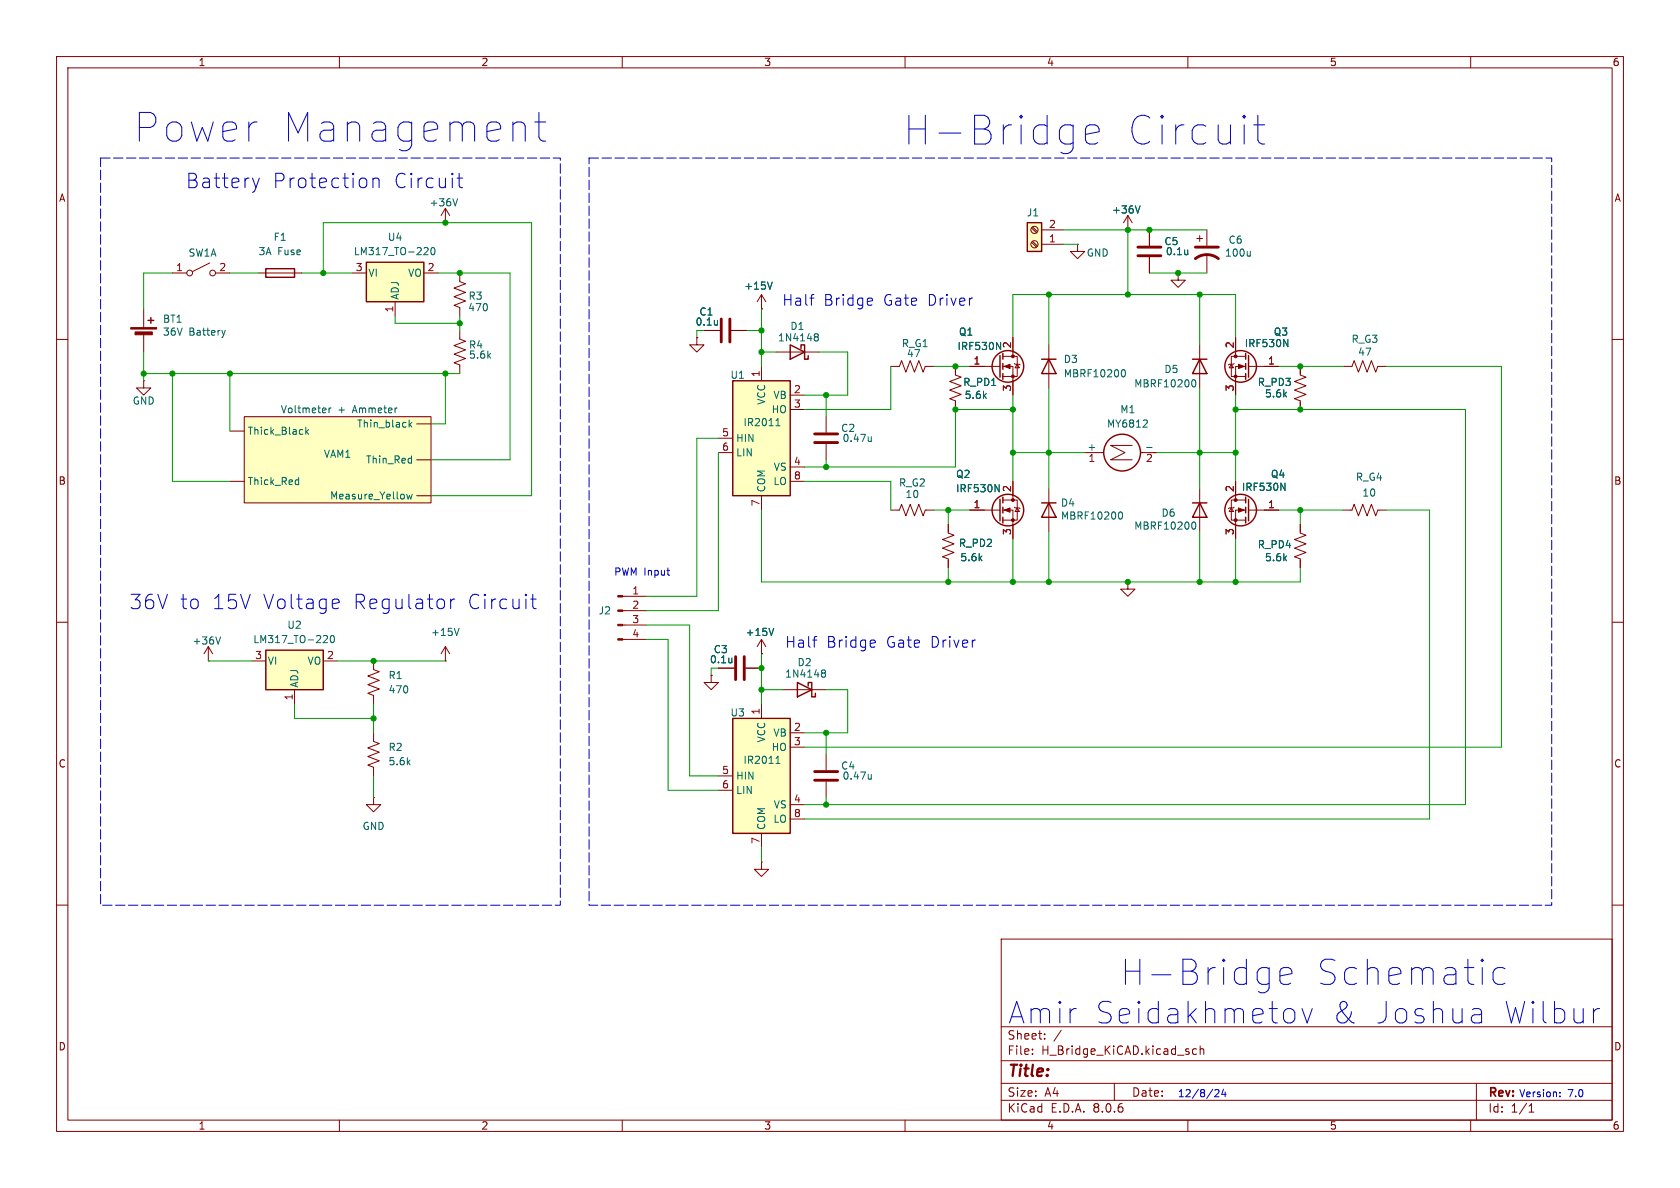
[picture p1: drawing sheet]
<svg xmlns="http://www.w3.org/2000/svg" width="297mm" height="210mm" viewBox="0 0 297 210" stroke-linecap="round" stroke-linejoin="round" font-family="sans-serif">
<g fill="none" stroke="#840000" stroke-width=".18">
<path d="M10 10h277v190h-277zM12 12h273v186h-273zM60 10v2M110 10v2M160 10v2M210 10v2M260 10v2M10 60h2M45.7 48.3h7.6M123.2 59.7v1.3h1.3l-1.3 1.2-1.3-1.2h1.3M123.2 59.7h.1M285 60h2"/>
<path d="M10 110h2M66 116.8v1.6l1.1 .3-2.1 .8 2.1 .8-2.1 .7 2.1 .8-2.1 .8 1 .3v1.6M285 110h2M10 160h2M66 141v1.2h1.3l-1.3 1.3-1.2-1.3h1.2M66 141h.1M285 160h2M177 166h108v32h-108zM60 198v2M110 198v2M160 198v2M177 194.5h108"/>
<path d="M177 191.5h108M177 187.5h108M177 181.5h108M182.5 186.3v.1M182.5 185.5v.1M184.7 183.6v.1M187.6 182.1l-1.3 2M197 191.5v3M210 198v2M211.5 185.5l-.4-.1-.3 .3v.4l.2 .2h.5M212.2 185.5l.2-.1 .3 .1 .1 .9M212.2 184.9v1.5"/>
<path d="M260 198v2M261 191.5v6.5M270.3 196.6h.9M270.3 195.5l.4-.4v1.5"/>
</g>
<path d="M47 47.5h5.1v1.5h-5.1z" fill="none" stroke="#840000" stroke-width=".25"/>
<path d="M129.5 67.3h10.2v20.3h-10.2z" fill="#ffffc2"/>
<path d="M129.5 67.3h10.2v20.3h-10.2z" fill="none" stroke="#840000" stroke-width=".25"/>
<g fill="none" stroke="#840000" stroke-width=".18">
<path d="M127 77.5h2.5M134.6 64.8v2.5M139.7 69.9h2.5M139.7 72.4h2.5M146 73.7v2.8M146 78.5v2.8M127 80h2.5M134.6 87.6v2.6M139.7 82.6h2.5M139.7 85.1h2.5M157.5 90.2h1.5l.4-1 .7 2 .8-2 .8 2 .7-2 .8 2 .4-1h1.5M167.6 92.7v1.5l1.1 .4-2.1 .8 2.1 .7-2.1 .8 2.1 .8-2.1 .7 1 .4v1.5"/>
<path d="M110.1 113h4.2M110.1 110.5h4.2M110.1 108h4.2M110.1 105.4h4.2M134.6 152.4v1.3h1.3l-1.3 1.2-1.3-1.2h1.3M134.6 152.4h.1"/>
</g>
<path d="M137.2 75.3h.7M137.3 74.3l.2-.3v1.3M154 77.2v.8M154 77.9l-.3 .1" fill="none" stroke="#006464" stroke-width=".18"/>
<path d="M144 78.2h4.1M144 76.7h4.1" fill="none" stroke="#840000" stroke-width=".51"/>
<g fill="#840000" stroke="#840000" stroke-width=".18">
<path d="M109.2 112.9h.9v.3h-.9z"/>
<path d="M109.2 110.4h.9v.2h-.9z"/>
<path d="M109.2 107.8h.9v.3h-.9z"/>
<path d="M109.2 105.3h.9v.2h-.9z"/>
</g>
<path d="M47 114.9h10.1v7h-10.1z" fill="#ffffc2"/>
<path d="M47 114.9h10.1v7h-10.1z" fill="none" stroke="#840000" stroke-width=".25"/>
<path d="M36.8 116.8h.1M36.8 114.3l-.7 1.3M36.8 114.3v2.5M36.8 114.3l.8 1.3M44.4 116.8h2.6M57.1 116.8h2.6M78.7 116.8h.1M78.7 114.3l-.7 1.3M78.7 114.3v2.5M78.7 114.3l.8 1.3M52.1 121.9v2.6" fill="none" stroke="#840000" stroke-width=".18"/>
<path d="M39 112.6l-.4 1.3M57.4 112.3l.4 .1 .1 .3-.8 .9h.8M58.5 112.5l.2-.2a.68 .68 0 0 1 .4 .7 .68 .68 0 0 1-.4 .6l-.2-.1-.1-.4zM81.2 111.1l-.5 1.2" fill="none" stroke="#006464" stroke-width=".18"/>
<path d="M43.2 73.7h33v15.2h-33z" fill="#ffffc2"/>
<g fill="none" stroke="#840000" stroke-width=".18">
<path d="M25.4 54.6v3.3M25.4 58.9v3.3M81.3 48.3v1.5l1 .4-2 .7 2 .8-2 .8 2 .7-2 .8 1 .4v1.5M25.4 67.3v1.3h-1.3l1.3 1.3 1.3-1.3h-1.3M25.4 67.3h.1M40.6 76.2h2.6M43.2 73.7h33v15.2h-33zM73.7 74.9h2.5M40.6 85.1h2.6M73.7 87.6h2.5M73.7 81.3h2.5M125.7 119.4v1.3h1.3l-1.3 1.2-1.2-1.2h1.2"/>
<path d="M125.7 119.4h.1M199.4 102.9v1.2h1.3l-1.3 1.3-1.3-1.3h1.3M199.4 102.9h.1M66 129.5v1.6l1.1 .3-2.1 .8 2.1 .8-2.1 .7 2.1 .8-2.1 .8 1 .3v1.6M146 133.4v2.7M146 138.2v2.8"/>
</g>
<g fill="none" stroke="#006464" stroke-width=".18">
<path d="M39.8 58.4l-.3 .9M54.1 75.5v1.3M54.2 76.3l.4 .5M54.6 75.9l-.5 .5M58.2 72.1v.9M58.5 72.1l-.3 .3M72.3 74.2v1.3M72.4 75l.4 .5M72.8 74.7l-.5 .4M52.4 84.8l.4 .1M52.8 84.4v1.3M52.8 85.6l-.4 .1"/>
<path d="M71.9 87.4l.2 .8 .3-.6 .2 .6 .3-.8M154 136.9v.8M154 137.6l-.3 .1"/>
</g>
<g fill="#840000" stroke="#840000" stroke-width=".18">
<path d="M23.1 57.9h4.6v.3h-4.6z"/>
<path d="M23.9 58.7h3v.5h-3z"/>
</g>
<path d="M26.2 56.6h1M26.7 56.1v1.1" fill="none" stroke="#840000" stroke-width=".25"/>
<path d="M144 137.9h4.1M144 136.4h4.1" fill="none" stroke="#840000" stroke-width=".51"/>
<path d="M129.5 127h10.2v20.3h-10.2z" fill="#ffffc2"/>
<g fill="none" stroke="#840000" stroke-width=".25">
<path d="M139.7 61l2.5 1.2-2.5 1.3zM141.6 61.6v-.6h.6v2.5h.7v-.6M176.8 62.9v3.8M177.3 62.5v1M177.3 64.3v1M177.3 66v1.1M184.1 63.5h2.6M185.4 63.5l1.3 2.5h-2.6zM210.8 63.5h2.6M212.1 63.5l1.3 2.5h-2.6zM220.2 62.5v1M220.2 64.3v1"/>
<path d="M220.2 66v1.1M220.7 62.9v3.8M176.8 88.3v3.8M177.3 87.9v1M177.3 89.7v1M177.3 91.4v1.1M184.1 88.9h2.6M185.4 88.9l1.3 2.5h-2.6zM210.8 88.9h2.6M212.1 88.9l1.3 2.5h-2.6zM220.2 87.9v1M220.2 89.7v1"/>
<path d="M220.2 91.4v1.1M220.7 88.3v3.8M129.5 127h10.2v20.3h-10.2zM141 120.7l2.5 1.2-2.5 1.3zM142.9 121.3v-.6h.6v2.5h.6v-.6"/>
<circle cx="178.2" cy="64.8" r="2.79"/>
<circle cx="219.3" cy="64.8" r="2.79"/>
<circle cx="178.2" cy="90.2" r="2.79"/>
<circle cx="198.4" cy="80" r="3.3"/>
<circle cx="219.3" cy="90.2" r="2.79"/>
</g>
<g fill="none" stroke="#840000" stroke-width=".18">
<path d="M78.7 39.4h.1M78.7 36.8l-.7 1.3M78.7 36.8v2.6M78.7 36.8l.8 1.3M199.4 38.1l-.8 1.3M199.4 38.1v2.5M199.4 38.1l.8 1.3M30.5 48.3h2.5M37.1 46.5l-3.1 1.5M38.1 48.3h2.5M81.3 58.4v1.5l1 .4-2 .8 2 .7-2 .8 2 .8-2 .7 1 .4v1.5M124.5 58.4h2.8"/>
<path d="M129.3 58.4h2.8M134.6 54.6h.1M134.6 52.1v2.5M134.6 52.1l-.7 1.2M134.6 52.1l.8 1.2M179.1 59.7v3.3M199.4 40.6h.1M203.2 40.6v2.8M203.2 45.5v2.8M208.3 48.3v1.2h1.2l-1.2 1.3-1.3-1.3h1.3M208.3 48.3h.1M211.6 42.2h1"/>
<path d="M212.1 41.7v1M213.4 40.6v2.8M213.4 45v3.3M218.4 59.7v3.3M137.2 62.2h7.6M157.5 64.8h1.5l.4-1 .7 2 .8-2 .8 2 .7-2 .8 2 .4-1h1.5M168.9 64.8v1.5l1 .4-2 .7 2 .8-2 .8 2 .7-2 .8 1 .4v1.5M171.4 64.8h5.4M177.3 64.8h1.8v5.1M177.3 63h2.5v3.5h-2.5M179.3 64.3l.2 .1h.7l.1 .1M179.8 64.4l.4 .6h-.7z"/>
<path d="M185.4 61v7.6M200.2 78.7h-3.9l2.6 1.3-2.6 1.3h3.9M212.1 61v7.6M217.7 64.4l.4 .6h-.8zM218.2 64.3l-.1 .1h-.8l-.1 .1M220.2 64.8h-1.8v5.1M220.2 63h-2.5v3.5h2.5M220.7 64.8h5.4M229.9 64.8v1.5l1 .4-2 .7 2 .8-2 .8 2 .7-2 .8 1 .4v1.5M237.5 64.8h1.5l.4-1 .8 2 .7-2 .8 2 .7-2 .8 2 .4-1h1.5M171.4 90.2h5.4M177.3 90.2h1.8v5.1"/>
<path d="M177.3 88.4h2.5v3.5h-2.5M179.1 85.1v3.3M179.3 89.7l.2 .1h.7l.1 .1M179.8 89.8l.4 .6h-.7zM185.4 86.4v7.6M191.8 80h3.3M201.6 80h2.9M212.1 86.4v7.6M217.7 89.8l.4 .6h-.8zM218.2 89.7l-.1 .1h-.8l-.1 .1M218.4 85.1v3.3M220.2 90.2h-1.8v5.1"/>
<path d="M220.2 88.4h-2.5v3.5h2.5M220.7 90.2h5.4M229.9 92.7v1.5l1 .4-2 .8 2 .7-2 .8 2 .8-2 .7 1 .4v1.5M237.5 90.2h1.5l.4-1 .8 2 .7-2 .8 2 .7-2 .8 2 .4-1h1.5M127 118.1h2.8M131.8 118.1h2.8M134.6 115.6h.1M134.6 113v2.6M134.6 113l-.7 1.3M134.6 113l.8 1.3M127 137.2h2.5M127 139.7h2.5"/>
<path d="M134.6 124.5v2.5M138.4 121.9h7.6M139.7 129.5h2.5M139.7 132.1h2.5M134.6 147.3v2.6M139.7 142.2h2.5M139.7 144.8h2.5"/>
<circle cx="33.5" cy="48.3" r=".51"/>
<circle cx="37.6" cy="48.3" r=".51"/>
</g>
<g fill="none" stroke="#006464" stroke-width=".18">
<path d="M80.9 35.1l-.4 1.3M201.6 36.4l-.5 1.3M126.8 56.6v.9M126.8 57.4h.1M136.5 49.9l-.4 1.2M144.1 59.5h.1M144.1 59.1l.3-.1 .2 .1 .1 .2-.3 .2M144.2 59.5h.2M144.2 59.5l-.1 .1M144.4 59.5l.3 .3-.1 .3-.2 .2-.3-.1M210 44.2v.8M210 44.9l-.1 .1"/>
<path d="M221 44.4v.9M221 45.2l-.1 .1M176.2 60.5l.7 1.3v-1.3M198.4 65.4l.1-.1a.68 .68 0 0 1 .5 .7 .68 .68 0 0 1-.5 .6h-.1M202.7 79.1h1M202.7 74.3l.1 .2v.3l-.7 .7h.7M210.9 67.2l.1-.1a.68 .68 0 0 1 .4 .7 .68 .68 0 0 1-.4 .6l-.1-.1M227 60l.7 1.3v-1.3M175.9 85.7l.7 1.2v-1.2M197.9 90.6l.1-.1a.68 .68 0 0 1 .5 .6 .68 .68 0 0 1-.5 .7l-.1-.1M210.9 92.3h.1a.68 .68 0 0 1 .4 .6 .68 .68 0 0 1-.4 .6h-.1M226.4 85.4l.8 1.3v-1.3"/>
<path d="M129.4 116.3v.9M129.4 117l-.1 .1M136.8 111.1l-.4 1.2M145.3 118.9l.2 .1M145.3 118.5l.4-.1 .2 .2v.1l-.2 .3M145.5 119h.2M145.5 119h-.2M145.7 119l.2 .2v.4l-.2 .1-.4-.1M137.2 134.9h.7M137.3 134l.2-.3v1.2"/>
</g>
<path d="M127.5 56.4v4.1M129 56.4v4.1M201.2 45.2h4M201.2 43.7h4M211.3 45.7a3.3 3.3 0 0 1 4.1 0M211.3 43.7h4.1M130 116.1v4M131.6 116.1v4" fill="none" stroke="#840000" stroke-width=".51"/>
<g fill="#840000" stroke="#840000" stroke-width=".18">
<path d="M218.9 89.8l1.1 .4-1.1 .4z"/>
<path d="M218.9 64.4l1.1 .4-1.1 .4z"/>
<path d="M177.5 90.2l1.1-.4v.8z"/>
<path d="M177.5 64.8l1.1-.4v.8z"/>
<circle cx="218.4" cy="91.9" r=".25"/>
<circle cx="218.4" cy="88.4" r=".25"/>
<circle cx="218.4" cy="66.5" r=".25"/>
<circle cx="218.4" cy="63" r=".25"/>
<circle cx="179.1" cy="91.9" r=".25"/>
<circle cx="179.1" cy="88.4" r=".25"/>
<circle cx="179.1" cy="66.5" r=".25"/>
<circle cx="179.1" cy="63" r=".25"/>
</g>
<path d="M64.8 46.4h10.1v6.9h-10.1z" fill="#ffffc2"/>
<path d="M64.8 46.4h10.1v6.9h-10.1z" fill="none" stroke="#840000" stroke-width=".25"/>
<path d="M62.2 48.3h2.6M69.8 53.3v2.6M74.9 48.3h2.6" fill="none" stroke="#840000" stroke-width=".18"/>
<path d="M75.1 43.8h.5l.1 .3-.8 .9h.8M76.3 43.9l.2-.1a.68 .68 0 0 1 .4 .6 .68 .68 0 0 1-.4 .6l-.2-.1-.1-.4z" fill="none" stroke="#006464" stroke-width=".18"/>
<path d="M181.6 39.4h2.5v5.1h-2.5z" fill="#ffffc2"/>
<path d="M181.6 39.4h2.5v5.1h-2.5z" fill="none" stroke="#840000" stroke-width=".25"/>
<g fill="none" stroke="#840000" stroke-width=".18">
<path d="M123.2 59.7h.1M124.5 58.4h2.8M129.3 58.4h2.8M134.6 54.6h.1M179.1 59.7v2.5M182.4 40.3l.8 .8M182.4 42.8l.8 .9M182.5 40.1l.9 .9M182.5 42.7l.9 .8M184.1 43.2h3.9M184.1 40.6h3.9M190.5 43.2v1.3h1.3l-1.3 1.2-1.3-1.2h1.3"/>
<path d="M190.5 43.2h.1M199.4 40.6h.1M203.2 40.6v2.8M203.2 45.5v2.8M208.3 48.3h.1M218.4 59.7v2.5M168.9 64.8v1.2M168.9 71.1v1.3M171.4 64.8h2.6M179.1 67.3v2.6M218.4 67.3v2.6M223.5 64.8h2.6"/>
<path d="M229.9 64.8v1.2M229.9 71.1v1.3M167.6 92.7v1.3M167.6 99.1v1.2M171.4 90.2h2.6M179.1 85.1v2.5M179.1 92.7v2.6M218.4 85.1v2.5M218.4 92.7v2.6M223.5 90.2h2.6M229.9 92.7v1.3M229.9 99.1v1.2"/>
<path d="M125.7 119.4h.1M127 118.1h2.8M131.8 118.1h2.8M134.6 115.6h.1"/>
<circle cx="182.9" cy="40.6" r=".63"/>
<circle cx="182.9" cy="43.2" r=".63"/>
</g>
<g fill="none" stroke="#0000c2" stroke-width=".18">
<path d="M95.3 19.9v4.3l.2 .5 .5 .3h.5M44.6 31.5l.6 1.7M45.2 33.2l-.2 .6M45.9 31.5l-.7 1.7M65.9 31.5v1.7M65.9 31.7a.63 .63 0 0 1 1.1 .1v1.4M80.8 31.5h1M81.2 30.6v2.2l.1 .3 .5 .1M94.5 21.6h2M191.9 23.8l2.4-.5v-.5l-.2-.5-.5-.2h-1l-.5 .2-.2 .5v1.9l.2 .5 .5 .3h1l.5-.3M221.6 22.1h2M222.4 20.4v4.3l.2 .5 .5 .3h.5"/>
<path d="M143.2 52.7h.7M143.7 52.1h.2M154 52.7l.2 .1v.3l-.9 .2M154.2 53.9l-.2 .1M59.1 105.9l.7 .1 .2 .5-1.3 .3M59.8 107.5l-.7 .1M79.7 105.9v1.7M80.4 105.9a.65 .65 0 0 0-.7 .5M93.8 105.9h1M94.2 105.1v2.1l.1 .3 .5 .1M117.9 100.8h.5M118.3 101.7h.1"/>
<path d="M143.7 113.1h.7M144.2 112.5h.2M154.5 113.1l.2 .1v.4l-.9 .2M154.7 114.3l-.2 .1M226.3 172.5l2.1-.4v-.4l-.2-.4-.4-.3h-.9l-.4 .3-.2 .4v1.7l.2 .4 .4 .2h.9l.4-.2M228.7 178.7l.2 .3v1.1l-.2 .4M230.2 178.3l.9 2.5 .9-2.5M260.7 178.3h.7l.3 .2 .2 .3v2M261.9 179.2l-.3 .2h-.9M266.1 171.3l-.5-.3h-.8l-.4 .3-.5 .6v1.3l.5 .6 .4 .2h.8l.5-.2M281.7 178.3v2.5M282.8 178.3a.97 .97 0 0 0-1.1 .7"/>
<path d="M214.8 192.7l.5-.1 .2 .4-.8 .9h.8M216.3 192.5l-.3 1h.8M216.6 193v.9M261.9 180.6l-.3 .2h-.9M275.8 193.8v.1M275.8 193.1v.1"/>
</g>
<path d="M17.8 27.9h81.3v132.1h-81.3zM104.1 27.9h170.2v132.1h-170.2z" fill="none" stroke="#0000c2" stroke-width=".18" stroke-dasharray="1.7 .6"/>
<g fill="none" stroke="#009600" stroke-width=".18">
<path d="M30.5 48.3h-5.1v6.3M40.6 48.3h5.1M53.3 48.3h8.9M57.1 48.3v-8.9h36.9v48.2h-17.8M69.8 55.9v1.3h11.5M77.5 48.3h12.7v33h-14M81.3 55.9v2.5M124.5 58.4h-1.3v1.3M132.1 58.4h2.5M134.6 54.6v10.2M179.1 59.7v-7.6h39.3v7.6M185.4 52.1v8.9"/>
<path d="M188 40.6h25.4M188 43.2h2.5M199.4 40.6v11.5M203.2 48.3h10.2M212.1 52.1v8.9M25.4 66h55.9M25.4 62.2v5.1M30.5 66v19.1h10.1M40.6 66v10.2M78.7 66v8.9h-2.5M127 77.5h-3.8v27.9h-8.9M134.6 62.2h2.6"/>
<path d="M144.8 62.2h5.1v7.7h-7.7M146 69.9v3.8M157.5 64.8v7.6h-15.3M165.1 64.8h6.3M179.1 72.4h-10.2v10.2h-26.7M179.1 69.9v15.2M185.4 68.6v17.8M212.1 68.6v17.8M218.4 72.4h40.7v69.8h-116.9M218.4 69.9v15.2M226.1 64.8h11.4M245.1 64.8h20.3v67.3h-123.2"/>
<path d="M127 80v28h-12.7M134.6 90.2v12.7h95.3v-2.6M142.2 85.1h15.3v5.1M146 81.3v1.3M165.1 90.2h6.3M167.6 90.2v2.5M179.1 95.3v7.6M179.1 80h12.7M185.4 94v8.9M204.5 80h13.9M212.1 94v8.9M218.4 95.3v7.6"/>
<path d="M226.1 90.2h11.4M229.9 90.2v2.5M245.1 90.2h7.6v54.6h-110.5M36.8 116.8h7.6M59.7 116.8h19M114.3 110.5h7.6v26.7h5.1M114.3 113h3.8v26.7h8.9M127 118.1h-1.3v1.3M134.6 115.6v8.9M167.6 100.3v2.6M52.1 124.5v2.5h13.9M66 124.5v5"/>
<path d="M66 137.2v3.8M134.6 121.9h3.8M146 129.5v3.9M146 121.9h3.9v7.6h-7.7M134.6 149.9v2.5M146 141v1.2"/>
</g>
<g fill="none" stroke="#006464" stroke-width=".18">
<path d="M201.6 36.4l-.5 1.3M126.8 56.6v.9M126.8 57.4h.1M136.5 49.9l-.4 1.2M210 44.2v.8M210 44.9l-.1 .1M176.2 60.5l.7 1.3v-1.3M227 60l.7 1.3v-1.3M175.9 85.7l.7 1.2v-1.2M226.4 85.4l.8 1.3v-1.3M129.4 116.3v.9M129.4 117l-.1 .1"/>
<path d="M136.8 111.1l-.4 1.2"/>
</g>
<g fill="#009600" stroke="#009600" stroke-width=".18">
<circle cx="218.4" cy="72.4" r=".46"/>
<circle cx="212.1" cy="80" r=".46"/>
<circle cx="218.4" cy="80" r=".46"/>
<circle cx="212.1" cy="102.9" r=".46"/>
<circle cx="199.4" cy="102.9" r=".46"/>
<circle cx="167.6" cy="102.9" r=".46"/>
<circle cx="179.1" cy="102.9" r=".46"/>
<circle cx="185.4" cy="102.9" r=".46"/>
<circle cx="179.1" cy="72.4" r=".46"/>
<circle cx="179.1" cy="80" r=".46"/>
<circle cx="81.3" cy="48.3" r=".46"/>
<circle cx="78.7" cy="39.4" r=".46"/>
<circle cx="57.1" cy="48.3" r=".46"/>
<circle cx="40.6" cy="66" r=".46"/>
<circle cx="81.3" cy="57.2" r=".46"/>
<circle cx="146" cy="142.2" r=".46"/>
<circle cx="134.6" cy="121.9" r=".46"/>
<circle cx="146" cy="129.5" r=".46"/>
<circle cx="168.9" cy="64.8" r=".46"/>
<circle cx="168.9" cy="72.4" r=".46"/>
<circle cx="146" cy="82.6" r=".46"/>
<circle cx="185.4" cy="80" r=".46"/>
<circle cx="167.6" cy="90.2" r=".46"/>
<circle cx="146" cy="69.9" r=".46"/>
<circle cx="199.4" cy="52.1" r=".46"/>
<circle cx="199.4" cy="40.6" r=".46"/>
<circle cx="208.3" cy="48.3" r=".46"/>
<circle cx="212.1" cy="52.1" r=".46"/>
<circle cx="185.4" cy="52.1" r=".46"/>
<circle cx="203.2" cy="40.6" r=".46"/>
<circle cx="30.5" cy="66" r=".46"/>
<circle cx="25.4" cy="66" r=".46"/>
<circle cx="78.7" cy="66" r=".46"/>
<circle cx="66" cy="127" r=".46"/>
<circle cx="66" cy="116.8" r=".46"/>
<circle cx="229.9" cy="90.2" r=".46"/>
<circle cx="229.9" cy="72.4" r=".46"/>
<circle cx="229.9" cy="64.8" r=".46"/>
<circle cx="218.4" cy="102.9" r=".46"/>
<circle cx="134.6" cy="118.1" r=".46"/>
<circle cx="134.6" cy="58.4" r=".46"/>
<circle cx="134.6" cy="62.2" r=".46"/>
</g>
<g font-size="7.1" fill="#0000c2">
<text x="23.7" y="25.4">Power</text>
<text x="49.5" y="25.4">Management</text>
<text x="159.8" y="25.9">H-Bridge</text>
<text x="198.9" y="25.9">Circuit</text>
</g>
<g font-size="6.2" fill="#0000c2">
<text x="198.1" y="174.4">H-Bridge</text>
<text x="232.4" y="174.4">Schematic</text>
</g>
<g font-size="5.3" fill="#0000c2">
<text x="178.3" y="181.2">Amir</text>
<text x="193.4" y="181.2">Seidakhmetov</text>
<text x="235" y="181.2">&amp;</text>
<text x="242.3" y="181.2">Joshua</text>
<text x="264.7" y="181.2">Wilbur</text>
</g>
<g font-size="3.5" fill="#0000c2">
<text x="32.8" y="33.5">Battery</text>
<text x="48.1" y="33.5">Protection</text>
<text x="69.5" y="33.5">Circuit</text>
<text x="22.8" y="107.9">36V</text>
<text x="31.7" y="107.9">to</text>
<text x="37.4" y="107.9">15V</text>
<text x="46.3" y="107.9">Voltage</text>
<text x="62.2" y="107.9">Regulator</text>
<text x="82.3" y="107.9">Circuit</text>
</g>
<text font-size="2.8" fill="#840000" x="178" y="190.9">Title:</text>
<g font-size="2.7" fill="#0000c2">
<text x="138.2" y="54.3">Half</text>
<text x="145.6" y="54.3">Bridge</text>
<text x="156.2" y="54.3">Gate</text>
<text x="164" y="54.3">Driver</text>
<text x="138.7" y="114.7">Half</text>
<text x="146.1" y="114.7">Bridge</text>
<text x="156.7" y="114.7">Gate</text>
<text x="164.6" y="114.7">Driver</text>
</g>
<g font-size="2.1" fill="#840000">
<text x="178" y="184">Sheet:</text>
<text x="178" y="186.7">File:</text>
<text x="184.1" y="186.7">H_Bridge_KiCAD.kicad_sch</text>
<text x="178" y="196.9">KiCad</text>
<text x="178" y="194.1">Size:</text>
<text x="184.7" y="194.1">A4</text>
<text x="185.7" y="196.9">E.D.A.</text>
<text x="193.3" y="196.9">8.0.6</text>
<text x="200" y="194.1">Date:</text>
<text x="263" y="194.3">Rev:</text>
<text x="263" y="196.9">Id:</text>
<text x="267.1" y="196.9">1/1</text>
</g>
<g font-size="1.8" fill="#840000">
<text x="35" y="11.9">1</text>
<text x="85" y="11.9">2</text>
<text x="135" y="11.9">3</text>
<text x="185" y="11.9">4</text>
<text x="235" y="11.9">5</text>
<text x="285" y="11.9">6</text>
<text x="10.3" y="35.9">A</text>
<text x="285.3" y="35.9">A</text>
<text x="10.3" y="85.9">B</text>
<text x="285.3" y="85.9">B</text>
<text x="10.3" y="135.9">C</text>
<text x="285.3" y="135.9">C</text>
<text x="10.3" y="185.9">D</text>
<text x="285.3" y="185.9">D</text>
<text x="35" y="199.9">1</text>
<text x="85" y="199.9">2</text>
<text x="135" y="199.9">3</text>
<text x="185" y="199.9">4</text>
<text x="235" y="199.9">5</text>
<text x="285" y="199.9">6</text>
</g>
<g font-size="1.8" fill="#006464">
<text x="75.8" y="36.7">+36V</text>
<text x="181.4" y="38.5">J1</text>
<text x="196.5" y="37.9">+36V</text>
<text x="33.2" y="45.6">SW1A</text>
<text x="45.6" y="45.3">3A</text>
<text x="48.3" y="42.8">F1</text>
<text x="49.1" y="45.3">Fuse</text>
<text x="62.5" y="45.3">LM317_TO-220</text>
<text x="68.5" y="42.8">U4</text>
<text x="192" y="45.6">GND</text>
<text x="205.7" y="43.5">C5</text>
<text x="206" y="45.3">0.1u</text>
<text x="216.5" y="45.6">100u</text>
<text x="217.1" y="43.3">C6</text>
<text x="65" y="49.1">VI</text>
<text x="70.7" y="53.1" transform="rotate(-90 70.7 53.1)">ADJ</text>
<text x="72.1" y="49.1">VO</text>
<text x="82.7" y="53.2">R3</text>
<text x="131.5" y="51.4">+15V</text>
<text x="28.7" y="57.3">BT1</text>
<text x="28.7" y="59.5">36V</text>
<text x="33.4" y="59.5">Battery</text>
<text x="82.7" y="55.2">470</text>
<text x="122.9" y="57.8">0.1u</text>
<text x="123.5" y="56">C1</text>
<text x="139.6" y="58.5">D1</text>
<text x="169.4" y="59.5">Q1</text>
<text x="225.1" y="59.5">Q3</text>
<text x="82.8" y="61.8">R4</text>
<text x="82.8" y="63.6">5.6k</text>
<text x="137.4" y="60.6">1N4148</text>
<text x="159.3" y="61.6">R_G1</text>
<text x="160.2" y="63.3">47</text>
<text x="169.2" y="62.1">IRF530N</text>
<text x="188" y="64.4">D3</text>
<text x="220" y="61.6">IRF530N</text>
<text x="238.8" y="60.8">R_G3</text>
<text x="240" y="63.1">47</text>
<text x="23.4" y="71.7">GND</text>
<text x="129" y="67.2">U1</text>
<text x="135.5" y="71.6" transform="rotate(-90 135.5 71.6)">VCC</text>
<text x="136.6" y="70.7">VB</text>
<text x="170.2" y="68.4">R_PD1</text>
<text x="170.4" y="70.7">5.6k</text>
<text x="188" y="66.9">MBRF10200</text>
<text x="200.4" y="68.7">MBRF10200</text>
<text x="205.7" y="66.1">D5</text>
<text x="222.3" y="68.4">R_PD3</text>
<text x="223.5" y="70.5">5.6k</text>
<text x="43.7" y="77.1">Thick_Black</text>
<text x="49.5" y="73.3">Voltmeter</text>
<text x="59.7" y="73.3">+</text>
<text x="62.5" y="73.3">Ammeter</text>
<text x="63" y="75.8">Thin_black</text>
<text x="131.3" y="75.5">IR2011</text>
<text x="136.3" y="73.3">HO</text>
<text x="148.6" y="76.6">C2</text>
<text x="195.6" y="75.8">MY6812</text>
<text x="198" y="73.3">M1</text>
<text x="57.2" y="81.1">VAM1</text>
<text x="64.6" y="82.1">Thin_Red</text>
<text x="130" y="78.3">HIN</text>
<text x="130" y="80.9">LIN</text>
<text x="136.7" y="83.4">VS</text>
<text x="148.9" y="78.3">0.47u</text>
<text x="192.2" y="79.8">+</text>
<text x="43.7" y="86">Thick_Red</text>
<text x="58.3" y="88.5">Measure_Yellow</text>
<text x="135.5" y="87.1" transform="rotate(-90 135.5 87.1)">COM</text>
<text x="136.6" y="86">LO</text>
<text x="158.8" y="86.2">R_G2</text>
<text x="160" y="88.2">10</text>
<text x="168.9" y="84.7">Q2</text>
<text x="168.9" y="87.2">IRF530N</text>
<text x="187.5" y="89.8">D4</text>
<text x="219.4" y="87">IRF530N</text>
<text x="224.6" y="84.7">Q4</text>
<text x="239.6" y="85.2">R_G4</text>
<text x="240.8" y="88">10</text>
<text x="187.5" y="92">MBRF10200</text>
<text x="200.4" y="93.8">MBRF10200</text>
<text x="205.2" y="91.5">D6</text>
<text x="169.4" y="96.9">R_PD2</text>
<text x="169.7" y="99.4">5.6k</text>
<text x="222.3" y="97.1">R_PD4</text>
<text x="223.5" y="99.4">5.6k</text>
<text x="44.7" y="113.9">LM317_TO-220</text>
<text x="50.7" y="111.4">U2</text>
<text x="76.1" y="112.6">+15V</text>
<text x="105.7" y="108.8">J2</text>
<text x="131.7" y="112.6">+15V</text>
<text x="33.9" y="114.1">+36V</text>
<text x="47.2" y="117.7">VI</text>
<text x="54.3" y="117.7">VO</text>
<text x="125.4" y="117.4">0.1u</text>
<text x="126.1" y="115.7">C3</text>
<text x="138.7" y="120">1N4148</text>
<text x="140.9" y="118">D2</text>
<text x="52.9" y="121.7" transform="rotate(-90 52.9 121.7)">ADJ</text>
<text x="68.6" y="120.2">R1</text>
<text x="68.6" y="122.8">470</text>
<text x="129" y="126.8">U3</text>
<text x="135.5" y="131.3" transform="rotate(-90 135.5 131.3)">VCC</text>
<text x="136.6" y="130.4">VB</text>
<text x="68.6" y="132.9">R2</text>
<text x="68.6" y="135.5">5.6k</text>
<text x="131.3" y="135.2">IR2011</text>
<text x="136.3" y="132.9">HO</text>
<text x="148.6" y="136.2">C4</text>
<text x="130" y="138">HIN</text>
<text x="130" y="140.6">LIN</text>
<text x="136.7" y="143.1">VS</text>
<text x="148.9" y="138">0.47u</text>
<text x="64" y="146.9">GND</text>
<text x="135.5" y="146.8" transform="rotate(-90 135.5 146.8)">COM</text>
<text x="136.6" y="145.6">LO</text>
</g>
<g font-size="1.8" fill="#a90000">
<text x="185.3" y="40.4">2</text>
<text x="185.3" y="42.9">1</text>
<text x="31" y="48">1</text>
<text x="38.7" y="48">2</text>
<text x="62.8" y="48">3</text>
<text x="75.5" y="48">2</text>
<text x="69.6" y="55.3" transform="rotate(-90 69.6 55.3)">1</text>
<text x="172" y="64.5">1</text>
<text x="178.8" y="61.7" transform="rotate(-90 178.8 61.7)">2</text>
<text x="218.2" y="61.7" transform="rotate(-90 218.2 61.7)">2</text>
<text x="224.1" y="64.5">1</text>
<text x="134.4" y="66.7" transform="rotate(-90 134.4 66.7)">1</text>
<text x="140.3" y="69.6">2</text>
<text x="178.8" y="69.3" transform="rotate(-90 178.8 69.3)">3</text>
<text x="218.2" y="69.3" transform="rotate(-90 218.2 69.3)">3</text>
<text x="127.6" y="77.2">5</text>
<text x="140.3" y="72.1">3</text>
<text x="127.6" y="79.8">6</text>
<text x="140.3" y="82.3">4</text>
<text x="192.3" y="82">1</text>
<text x="202.5" y="82">2</text>
<text x="134.4" y="89.6" transform="rotate(-90 134.4 89.6)">7</text>
<text x="140.3" y="84.8">8</text>
<text x="172" y="89.9">1</text>
<text x="178.8" y="87.1" transform="rotate(-90 178.8 87.1)">2</text>
<text x="218.2" y="87.1" transform="rotate(-90 218.2 87.1)">2</text>
<text x="224.1" y="89.9">1</text>
<text x="178.8" y="94.7" transform="rotate(-90 178.8 94.7)">3</text>
<text x="218.2" y="94.7" transform="rotate(-90 218.2 94.7)">3</text>
<text x="111.7" y="105.2">1</text>
<text x="111.7" y="107.7">2</text>
<text x="111.7" y="110.2">3</text>
<text x="111.7" y="112.8">4</text>
<text x="45" y="116.6">3</text>
<text x="57.7" y="116.6">2</text>
<text x="51.8" y="123.9" transform="rotate(-90 51.8 123.9)">1</text>
<text x="134.4" y="126.4" transform="rotate(-90 134.4 126.4)">1</text>
<text x="140.3" y="129.3">2</text>
<text x="140.3" y="131.8">3</text>
<text x="127.6" y="136.9">5</text>
<text x="127.6" y="139.4">6</text>
<text x="140.3" y="142">4</text>
<text x="134.4" y="149.3" transform="rotate(-90 134.4 149.3)">7</text>
<text x="140.3" y="144.5">8</text>
</g>
<g font-size="1.8" fill="#0000c2">
<text x="108.5" y="102">PWM Input</text>
<text x="208.1" y="194.2">12/8/24</text>
<text x="268.5" y="194.2">Version:</text>
<text x="277.1" y="194.2">7.0</text>
</g>
</svg>
